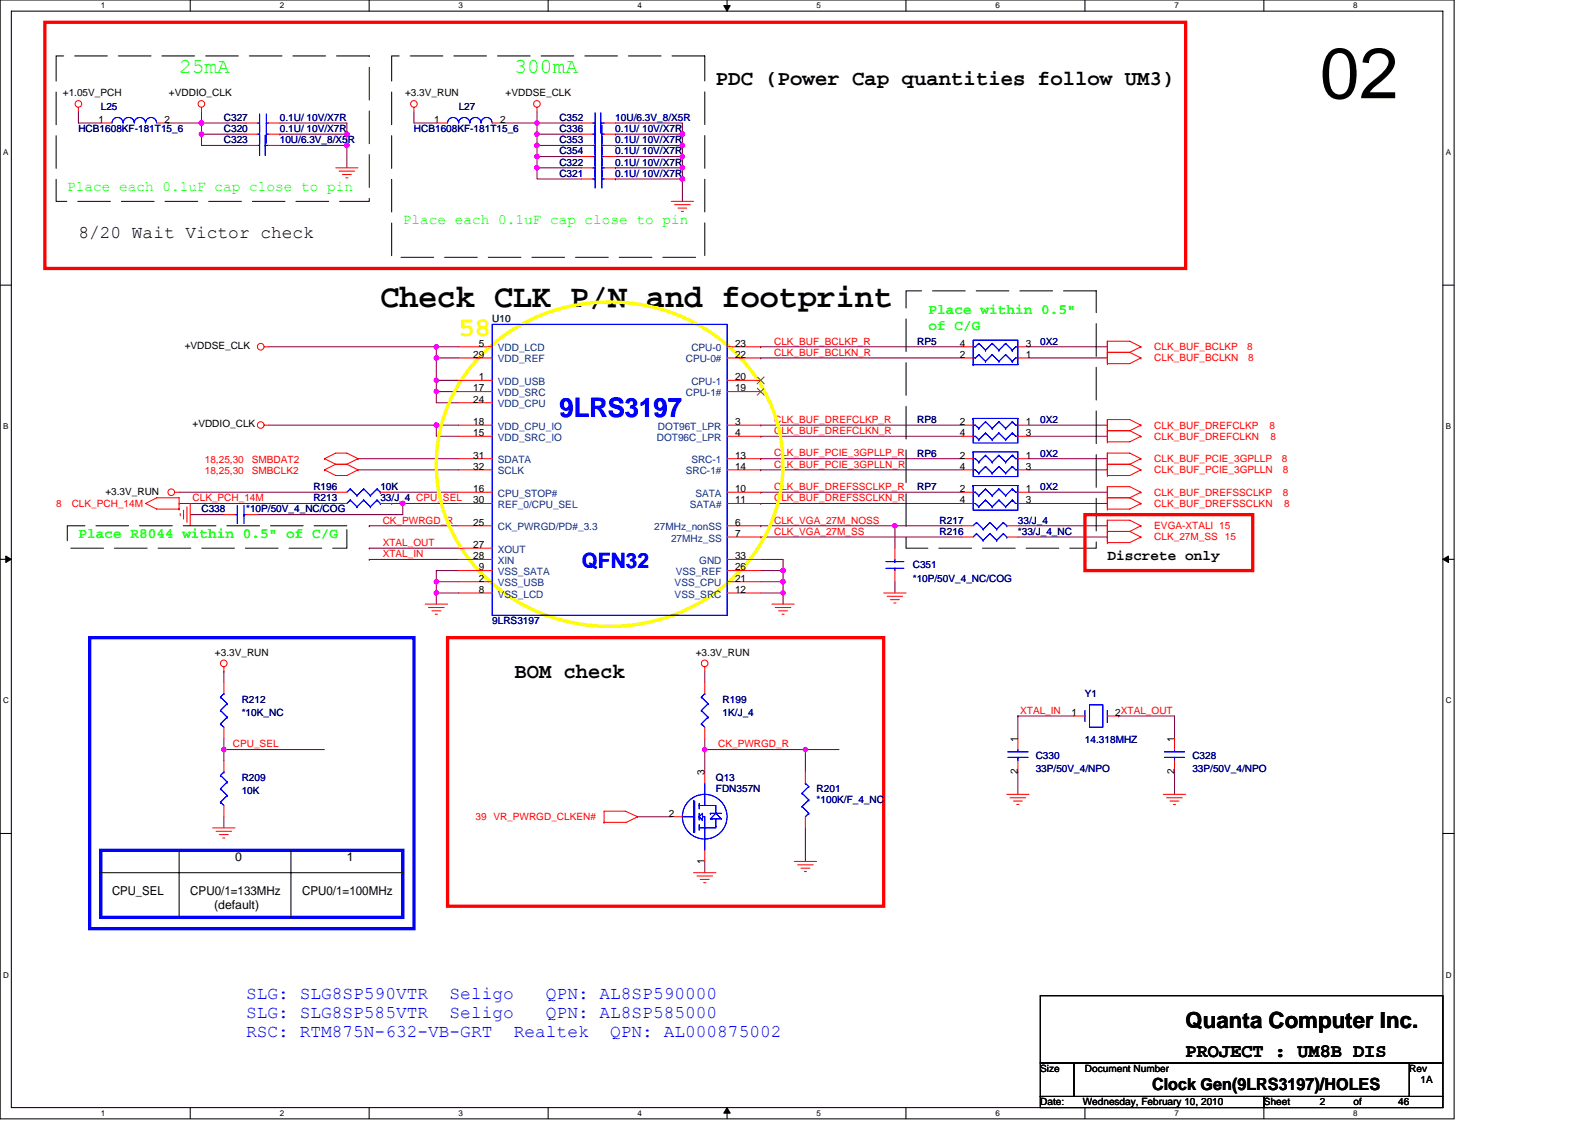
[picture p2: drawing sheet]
<svg xmlns="http://www.w3.org/2000/svg" width="297mm" height="210mm" viewBox="0 0 297 210" stroke-linecap="round" stroke-linejoin="round" font-family="sans-serif">
<path d="M0 0h270.8v208.3h-270.8zM2.1 2.1h266.6v204.1h-266.6z" fill="none" stroke="#000" stroke-width=".19"/>
<g fill="#fff">
<path d="M18.8 .2h.8v1.7h-.8z"/>
<path d="M18.8 206.4h.8v1.7h-.8z"/>
</g>
<path d="M35.4 0v2.1M35.4 206.2v2.1" fill="none" stroke="#000" stroke-width=".19"/>
<g fill="#fff">
<path d="M52.1 .2h.8v1.7h-.8z"/>
<path d="M52.1 206.4h.8v1.7h-.8z"/>
</g>
<path d="M68.7 0v2.1M68.7 206.2v2.1" fill="none" stroke="#000" stroke-width=".19"/>
<g fill="#fff">
<path d="M85.4 .2h.8v1.7h-.8z"/>
<path d="M85.4 206.4h.8v1.7h-.8z"/>
</g>
<path d="M102.1 0v2.1M102.1 206.2v2.1" fill="none" stroke="#000" stroke-width=".19"/>
<g fill="#fff">
<path d="M118.7 .2h.9v1.7h-.9z"/>
<path d="M118.7 206.4h.9v1.7h-.9z"/>
</g>
<path d="M135.4 0v2.1M135.4 206.2v2.1" fill="none" stroke="#000" stroke-width=".19"/>
<path d="M134.8 1h1.2l-.6 1.1zM135.4 206.2l.6 1h-1.2z" fill="#000" stroke="#000" stroke-width=".19"/>
<g fill="#fff">
<path d="M152.1 .2h.8v1.7h-.8z"/>
<path d="M152.1 206.4h.8v1.7h-.8z"/>
</g>
<path d="M168.7 0v2.1M168.7 206.2v2.1" fill="none" stroke="#000" stroke-width=".19"/>
<g fill="#fff">
<path d="M185.4 .2h.8v1.7h-.8z"/>
<path d="M185.4 206.4h.8v1.7h-.8z"/>
</g>
<path d="M202.1 0v2.1M202.1 206.2v2.1" fill="none" stroke="#000" stroke-width=".19"/>
<g fill="#fff">
<path d="M218.7 .2h.8v1.7h-.8z"/>
<path d="M218.7 206.4h.8v1.7h-.8z"/>
</g>
<path d="M235.4 0v2.1M235.4 206.2v2.1" fill="none" stroke="#000" stroke-width=".19"/>
<g fill="#fff">
<path d="M252 .2h.9v1.7h-.9z"/>
<path d="M252 206.4h.9v1.7h-.9z"/>
<path d="M.5 27.6h1.1v1.7h-1.1z"/>
<path d="M269.2 27.6h1v1.7h-1z"/>
<path d="M.6 78.6h1v1.7h-1z"/>
<path d="M269.2 78.6h1v1.7h-1z"/>
</g>
<path d="M0 53.1h2.1M268.7 53.1h2.1" fill="none" stroke="#000" stroke-width=".19"/>
<g fill="#fff">
<path d="M.6 129.6h1v1.7h-1z"/>
<path d="M269.2 129.6h1.1v1.7h-1.1z"/>
</g>
<path d="M0 104.1h2.1M268.7 104.1h2.1" fill="none" stroke="#000" stroke-width=".19"/>
<path d="M1.1 103.5l1 .6-1 .6zM268.7 104.1l1-.6v1.2z" fill="#000" stroke="#000" stroke-width=".19"/>
<g fill="#fff">
<path d="M.6 180.7h1v1.6h-1z"/>
<path d="M269.2 180.7h1.1v1.6h-1.1z"/>
</g>
<path d="M0 155.2h2.1M33.4 158.3v12.5M54.2 158.3v12.5M268.7 155.2h2.1M18.8 162.5h56.2M54.2 170.8h.1M193.7 197.9h6.3v6.2h-6.3zM193.7 185.4h75v12.5h-75zM200 197.9h62.5v6.2h-62.5zM262.5 197.9h6.2v6.2h-6.2zM193.7 204.1h41.7v2.1h-41.7zM235.4 204.1h33.3v2.1h-33.3z" fill="none" stroke="#000" stroke-width=".19"/>
<g fill="none" stroke="#800040" stroke-width=".19">
<path d="M14.6 20.8v2.1h4.2M31.3 22.9h.1M31.3 22.9h14.5M37.5 25h8.3M37.5 22.9h.1M37.5 22.9v4.2h8.3M37.5 25h.1M37.5 20.8v2.1M52.1 22.9h12.5v2.1M52.1 27.1h12.5M52.1 25h.1M52.1 25h12.5"/>
<path d="M64.6 25v2.1M64.6 27.1h.1M64.6 27.1v4.1M77.1 20.8v2.1h4.2M93.8 22.9h6.2v2.1M100 25h.1M100 20.8v2.1M100 27.1h.1M100 22.9h.1M100 25v2.1M100 29.1h.1M100 27.1v2"/>
<path d="M100 29.1v2.1h8.3M100 31.2v2.1h8.3M100 31.2h.1M100 22.9h8.3M100 25h8.3M100 27.1h8.3M100 29.1h8.3M114.6 22.9h12.5v2.1M114.6 25h.1M114.6 27.1h.1M114.6 29.1h12.5M114.6 31.2h.1"/>
<path d="M114.6 33.3h12.5v4.2M114.6 33.3h.1M114.6 25h12.5M114.6 27.1h12.5M114.6 31.2h12.5M127.1 25h.1M127.1 27.1v2M127.1 29.1h.1M127.1 31.2v2.1M127.1 25v2.1M127.1 29.1v2.1M50 64.6h31.3"/>
<path d="M50 79.1h31.3M81.3 64.6h.1M81.3 66.6h4.1M81.3 64.6h4.1M81.3 79.1h4.1M81.3 79.1v2.1h4.1M81.3 79.1h.1M81.3 72.9v2.1h4.1M81.3 70.8h.1M81.3 72.9h4.1M81.3 66.6v4.2M81.3 64.6v2"/>
<path d="M81.3 70.8v2.1M81.3 70.8h4.1M141.7 64.6h.1M141.7 66.6h.1M141.7 79.1h.1M141.7 64.6h37.5M141.7 66.6h37.5M141.7 79.1h37.5M191.6 79.1h14.6M191.6 64.6h14.6M191.6 66.6h14.6M33.4 91.6h29.1"/>
<path d="M33.4 93.7h.1M33.4 93.7h29.1M35.4 95.8h6.3M66.7 87.5h18.7M66.7 85.4h18.7M68.8 97.9h.1M68.8 97.9h16.6M72.9 91.6h12.5M72.9 93.7h.1M72.9 93.7h12.5M75 93.7h.1M75 93.7v2.1h-27.1"/>
<path d="M141.7 87.5h.1M141.7 85.4h.1M141.7 81.2h.1M141.7 91.6h.1M141.7 93.7h.1M141.7 100h.1M141.7 97.9h25v4.1M141.7 97.9h.1M141.7 87.5h37.5M141.7 85.4h37.5M141.7 81.2h37.5M141.7 91.6h37.5"/>
<path d="M141.7 93.7h37.5M141.7 100h37.5M166.7 97.9h.1M166.7 97.9h12.5M189.6 100h16.6M189.6 97.9h16.6M191.6 81.2h14.6M191.6 85.4h14.6M191.6 87.5h14.6M191.6 91.6h14.6M191.6 93.7h14.6M68.8 104.1h.1"/>
<path d="M68.8 102h.1M68.8 104.1h16.6M68.8 102h16.6M81.3 110.4h.1M81.3 110.4h4.1M81.3 108.3h.1M81.3 108.3h4.1M81.3 108.3v4.2M85.4 106.2h-4.1v2.1M141.7 104.1h4.1v2.1M141.7 106.2h4.1M141.7 108.3h4.1"/>
<path d="M141.7 110.4h4.1M145.8 110.4h.1M145.8 106.2h.1M145.8 108.3h.1M145.8 106.2v6.3M166.7 108.3v2.1M41.7 137.5v4.1M41.7 125v2M41.7 139.5h.1M41.7 139.5h18.7M131.3 125v2M131.3 137.5v2"/>
<path d="M131.3 139.5v4.2M131.3 139.5h.1M131.3 139.5h24.9M150 139.5h.1M150 139.5v4.2M189.6 133.3v4.2M189.6 133.3h.1M189.6 133.3h10.4M208.3 133.3h10.4v4.2M208.3 133.3h.1M41.7 152v2.1M118.7 152h6.3"/>
<path d="M150 154.1v6.3M189.6 143.7v4.2M218.7 143.7v4.2M131.3 160.4v2.1"/>
</g>
<g fill="#f0f" stroke="#f0f" stroke-width=".19">
<circle cx="166.6" cy="97.9" r=".4"/>
<circle cx="145.8" cy="110.4" r=".4"/>
<circle cx="145.8" cy="106.2" r=".41"/>
<circle cx="145.8" cy="108.3" r=".4"/>
<circle cx="81.3" cy="110.4" r=".4"/>
<circle cx="81.3" cy="108.3" r=".4"/>
<circle cx="81.3" cy="66.6" r=".4"/>
<circle cx="81.2" cy="64.5" r=".41"/>
<circle cx="37.5" cy="22.9" r=".41"/>
<circle cx="37.5" cy="25" r=".4"/>
<circle cx="64.6" cy="27" r=".41"/>
<circle cx="81.3" cy="79.1" r=".4"/>
<circle cx="81.3" cy="72.9" r=".4"/>
<circle cx="81.3" cy="70.8" r=".4"/>
<circle cx="100" cy="25" r=".4"/>
<circle cx="127.1" cy="25" r=".41"/>
<circle cx="127.1" cy="27" r=".41"/>
<circle cx="100" cy="27" r=".4"/>
<circle cx="100" cy="22.9" r=".41"/>
<circle cx="64.6" cy="25" r=".41"/>
<circle cx="41.7" cy="139.5" r=".4"/>
<circle cx="150" cy="139.5" r=".4"/>
<circle cx="100" cy="29.1" r=".4"/>
<circle cx="100" cy="31.2" r=".4"/>
<circle cx="127.1" cy="31.2" r=".41"/>
<circle cx="127.1" cy="33.3" r=".42"/>
<circle cx="127.1" cy="29.1" r=".41"/>
<circle cx="131.2" cy="139.5" r=".4"/>
<circle cx="75" cy="93.7" r=".41"/>
</g>
<g fill="none" stroke="#f00" stroke-width=".19">
<path d="M14.6 20v.8M37.5 20v.8M77.1 20v.8M100 20v.8M18.8 22.9h2.1M29.2 22.9h2.1M45.8 25h2.1M45.8 27.1h2.1M45.8 22.9h2.1M50 25h2.1M50 27.1h2.1M50 22.9h2.1"/>
<path d="M62.5 31.2h4.2M63.1 31.9h3M63.8 32.5h1.6M64.4 33.1h.4M81.3 22.9h2.1M91.7 22.9h2.1M108.3 25h2.1M108.3 27.1h2.1M108.3 29.1h2.1M108.3 31.2h2.1M108.3 22.9h2.1M108.3 33.3h2.1"/>
<path d="M112.5 25h2.1M112.5 27.1h2.1M112.5 29.1h2.1M112.5 31.2h2.1M112.5 22.9h2.1M112.5 33.3h2.1M125 37.5h4.2M125.6 38.1h2.9M126.3 38.7h1.6M126.9 39.3h.4M49.2 79.1h.8M49.2 64.6h.8"/>
<path d="M85.4 79.1h6.3M85.4 66.6h6.3M85.4 64.6h6.3M85.4 70.8h6.3M85.4 72.9h6.3M85.4 75h6.3M135.4 79.1h6.3M135.4 66.6h6.3M135.4 64.6h6.3M135.4 70.8h6.3M135.4 72.9h6.3M179.2 79.1h2"/>
<path d="M179.2 66.6h2M179.2 64.6h2M189.6 79.1h2M189.6 66.6h2M189.6 64.6h2M206.2 63.7v4.2M206.2 63.5h4.2l2.1 1.1M206.2 65.6h4.2M206.2 63.5h.1M206.2 65.6h.1M206.2 78.3v4.2M206.2 78.1h4.2l2.1 1"/>
<path d="M206.2 78.1h.1M206.2 63.5v1.9M206.2 65.6v1.9M206.2 78.1v1.9M210.4 65.6l2.1 1M212.5 64.6h.1M212.5 66.6h.1M212.5 66.6l-2.1 1.1h-4.2M212.5 79.1h.1M212.5 64.6l-2.1 1M212.5 79.1l-2.1 1.1M27.1 93.7l2.1-1h4.2v2.1h-4.2z"/>
<path d="M32.5 91.6h.9M33.4 94.8h.1M33.6 95.6v.4M34.2 95v1.6M34.8 94.3v3M35.4 93.7v4.2M41.7 95.8h2.1M45.8 95.8h2.1M60.4 87.5l2.1 1h2.1l2.1-1M60.4 87.5h.1M60.4 85.4l2.1-1.1h2.1l2.1 1.1M60.4 85.4h.1"/>
<path d="M60.4 85.4l2.1 1M62.5 86.4h2.1M62.5 86.4l-2.1 1.1M62.5 91.6h2.1M62.5 93.7h2.1M64.6 86.4l2.1 1.1M66.7 87.5h.1M66.7 85.4h.1M66.7 85.4l-2.1 1M70.8 91.6h2.1M70.8 93.7h2.1M85.4 97.9h6.3"/>
<path d="M85.4 81.2h6.3M85.4 91.6h6.3M85.4 93.7h6.3M85.4 85.4h6.3M85.4 87.5h6.3M135.4 97.9h6.3M135.4 81.2h6.3M135.4 91.6h6.3M135.4 93.7h6.3M135.4 100h6.3M135.4 85.4h6.3M135.4 87.5h6.3"/>
<path d="M179.2 97.9h2M179.2 81.2h2M179.2 91.6h2M179.2 93.7h2M179.2 100h2M179.2 85.4h2M179.2 87.5h2M187.5 97.9h2.1M187.5 100h2.1M189.6 81.2h2M189.6 91.6h2M189.6 93.7h2"/>
<path d="M189.6 85.4h2M189.6 87.5h2M206.2 80.2h4.2M206.2 80.2h.1M206.2 84.6v4.1M206.2 86.4h4.2M206.2 86.4h.1M206.2 84.3h4.2l2.1 1.1M206.2 84.3h.1M206.2 90.8v4.2M206.2 90.6h4.2l2.1 1M206.2 92.7h4.2"/>
<path d="M206.2 90.6h.1M206.2 92.7h.1M206.2 97v4.2M206.2 96.8h4.2l2.1 1.1M206.2 98.9h4.2M206.2 96.8h.1M206.2 98.9h.1M206.2 80.2v1.9M206.2 84.3v1.9M206.2 86.4v1.9M206.2 90.6v1.9M206.2 92.7v1.9"/>
<path d="M206.2 96.8v1.9M206.2 98.9v1.9M210.4 80.2l2.1 1M210.4 86.4l2.1 1.1M210.4 92.7l2.1 1M210.4 98.9l2.1 1.1M212.5 81.2h.1M212.5 81.2l-2.1 1.1h-4.2M212.5 87.5h.1M212.5 87.5l-2.1 1h-4.2M212.5 85.4h.1M212.5 91.6h.1"/>
<path d="M212.5 93.7h.1M212.5 93.7l-2.1 1.1h-4.2M212.5 97.9h.1M212.5 100h.1M212.5 100l-2.1 1h-4.2M212.5 85.4l-2.1 1M212.5 91.6l-2.1 1.1M212.5 97.9l-2.1 1M79.2 112.5h4.2M79.8 113.1h2.9M80.4 113.7h1.7M81 114.3h.5"/>
<path d="M85.4 108.3h6.3M85.4 110.4h6.3M85.4 106.2h6.3M85.4 102h6.3M85.4 104.1h6.3M135.4 108.3h6.3M135.4 110.4h6.3M135.4 106.2h6.3M135.4 104.1h6.3M143.7 112.5h4.2M144.4 113.1h2.9M145 113.7h1.7"/>
<path d="M145.6 114.3h.4M164.6 110.4h4.1M165.2 111h2.9M165.8 111.6h1.7M166.5 112.2h.4M166.7 102v2.1M166.7 106.2v2.1M41.7 125h.1M41.7 124.1v.9M41.7 127v2.1M41.7 135.4v2.1M131.3 124.1v.9"/>
<path d="M131.3 127v2.1M131.3 135.4v2.1M189.6 137.5v2M200 133.3h2.1M206.2 133.3h2.1M218.7 137.5v2M39.6 154.1h4.2M40.2 154.7h2.9M40.8 155.4h1.7M41.5 156h.4M41.7 141.6v2.1M41.7 149.9v2.1"/>
<path d="M112.5 153.1h.1M118.7 152l-2.2-1h-4v2.1M118.7 152l-2 1.1h-4.2M118.7 152h.1M125 152h2.1M131.3 143.7v2.1M131.3 158.3v2.1M150 143.7v2.1M150 152v2.1M187.5 147.9h4.1M188.1 148.5h2.9M188.7 149.1h1.7"/>
<path d="M189.4 149.8h.4M189.6 141.6v2.1M216.6 147.9h4.2M217.3 148.5h2.9M217.9 149.1h1.7M218.5 149.8h.4M218.7 141.6v2.1M129.2 162.5h4.1M129.8 163.1h2.9M130.4 163.7h1.7M131 164.3h.5M147.9 160.4h4.2"/>
<path d="M148.5 161h2.9M149.2 161.6h1.6M149.8 162.2h.4"/>
<circle cx="14.6" cy="19.3" r=".62"/>
<circle cx="37.5" cy="19.3" r=".62"/>
<circle cx="77.1" cy="19.3" r=".62"/>
<circle cx="100" cy="19.3" r=".62"/>
<circle cx="48.5" cy="64.5" r=".62"/>
<circle cx="48.6" cy="79.1" r=".62"/>
<circle cx="31.9" cy="91.6" r=".62"/>
<circle cx="41.7" cy="123.5" r=".62"/>
<circle cx="131.2" cy="123.5" r=".62"/>
</g>
<path d="M10.5 10.4h58.3v27.1h-58.3zM72.9 10.4h58.4v37.5h-58.4zM168.7 54.1h35.4v47.9h-35.4zM12.5 97.9h52.1v4.1h-52.1z" fill="none" stroke="#000" stroke-width=".19" stroke-dasharray="6.1 2"/>
<path d="M8.4 4.1h212.4v45.9h-212.4zM202.1 95.8h31.2v10.4h-31.2zM83.4 118.7h81.2v50h-81.2z" fill="none" stroke="#f00" stroke-width=".61"/>
<path d="M16.7 118.7h60.4v54.2h-60.4zM18.8 158.3h56.2v12.5h-56.2z" fill="none" stroke="#00f" stroke-width=".61"/>
<path d="M90 65.8a33.8 33.8 0 0 1 48.5 1.5 28.9 28.9 0 0 1-4.5 42.5 33.7 33.7 0 0 1-46.8-5.9 28.7 28.7 0 0 1 2.8-38.1z" fill="none" stroke="#ff0" stroke-width=".61"/>
<g fill="none" stroke="#00f" stroke-width=".19">
<path d="M20.9 22.9a1.03 1.03 0 0 1 1-1 1.03 1.03 0 0 1 1 1M22.9 22.9a1.03 1.03 0 0 1 1.1-1 1.03 1.03 0 0 1 1 1 1.05 1.05 0 0 1 1-1 1.05 1.05 0 0 1 1.1 1 1.04 1.04 0 0 1 1-1 1.04 1.04 0 0 1 1.1 1M47.9 25h.4M47.9 27.1h.4M47.9 22.9h.4M48.3 23.3v3.3M48.3 25.2v3.7M48.3 21.2v3.4M49.4 25.2v3.7M49.4 27.1h.1M49.4 27.1h.6M49.6 23.3v3.3"/>
<path d="M49.6 25h.1M49.6 21.2v3.4M49.6 22.9h.1M49.6 25h.4M49.6 22.9h.4M83.4 22.9a1.03 1.03 0 0 1 1-1 1.03 1.03 0 0 1 1 1M85.4 22.9a1.03 1.03 0 0 1 1.1-1 1.03 1.03 0 0 1 1 1 1.05 1.05 0 0 1 1-1 1.05 1.05 0 0 1 1.1 1 1.04 1.04 0 0 1 1-1 1.04 1.04 0 0 1 1 1M110.4 22.9h.4M110.4 25h.4M110.4 27.1h.4M110.4 29.1h.4M110.4 31.2h.4"/>
<path d="M110.4 33.3h.4M110.8 25.4v3.3M110.8 27.1h.1M110.8 27.5v3.3M110.8 29.1h.1M110.8 29.6v3.3M110.8 31.2h.1M110.8 23.3v3.3M110.8 25h.1M110.8 21v3.8M110.8 31.6v3.4M110.8 33.3h.1"/>
<path d="M111.9 21v3.8M111.9 22.9h.1M111.9 22.9h.6M112.1 27.1h.4M112.1 25.4v3.3M112.1 29.1h.4M112.1 27.5v3.3M112.1 31.2h.4M112.1 29.6v3.3M112.1 25h.4M112.1 23.3v3.3M112.1 33.3h.4"/>
<path d="M112.1 31.6v3.4M91.7 60.4h43.7v54.2h-43.7zM181.2 77.9h8.4v4.6h-8.4zM181.2 79.1h.4l.7 .7M181.2 77.9h.1M181.2 63.3h8.4v4.6h-8.4zM181.2 67.9h.1M182.3 79.8h.1M182.3 66h.1M182.3 66l-.7 .6h-.4M182.3 63.9h.1M182.3 63.9l-.7 .7h-.4"/>
<path d="M182.3 66l1.2 1.3M182.3 63.9l1.2 1.3M183.5 78.5h.1M183.5 67.3h.1M183.5 65.2h.1M183.5 78.5l1.3 1.3M183.5 78.5l-1.2 1.3M184.8 79.8h.1M184.8 66h.1M184.8 63.9h.1M184.8 66l1.2 1.3M184.8 66l-1.3 1.3"/>
<path d="M184.8 63.9l1.2 1.3M184.8 63.9l-1.3 1.3M186 78.5h.1M186 67.3h.1M186 65.2h.1M186 78.5l1.3 1.3M186 78.5l-1.2 1.3M187.3 79.8h.1M187.3 66h.1M187.3 63.9h.1M187.3 66l1.2 1.3M187.3 66l-1.3 1.3"/>
<path d="M187.3 63.9l1.2 1.3M187.3 63.9l-1.3 1.3M188.5 78.5h.1M188.5 78.5l.6 .6h.5M188.5 67.3h.1M188.5 65.2h.1M188.5 78.5l.2 .2M188.5 78.5l-1.2 1.3M188.7 67.1l-.2 .2M188.7 65l-.2 .2M189.6 66.6h-.5l-.6 .7M189.6 64.6h-.5l-.6 .6"/>
<path d="M43.8 95.8h.4M44.2 94.1v3.4M45.4 94.1v3.4M45.4 95.8h.1M45.4 95.8h.4M65.2 91h.1M65.2 93.1h.1M65.2 91l-.6 .6M65.2 91l1.3 1.3M65.2 93.1l-.6 .6M65.2 93.1l1.3 1.2M66.5 92.3h.1"/>
<path d="M66.5 94.3h.1M67.7 91h.1M67.7 93.1h.1M67.7 91l-1.2 1.3M67.7 91l1.3 1.3M67.7 93.1l-1.2 1.2M67.7 93.1l1.3 1.2M69 92.3h.1M69 94.3h.1M70.2 91h.1M70.2 93.1h.1M70.2 91l-1.2 1.3"/>
<path d="M70.2 91l.6 .6M70.2 93.1l-1.2 1.2M70.2 93.1l.6 .6M70.8 91.6h.1M70.8 93.7h.1M181.2 81.2h.4l.7 .7M181.2 90.4h8.4v4.6h-8.4zM181.2 91.6h.4l.7 .7M181.2 93.7h.4l.7 .6M181.2 90.4h.1M181.2 84.1h8.4v4.6h-8.4zM181.2 85.4h.4l.7 .6"/>
<path d="M181.2 87.5h.4l.7 .6M181.2 84.1h.1M181.9 97.3h.1M181.9 99.3h.1M181.9 97.3l-.7 .6M181.9 97.3l1.2 1.2M181.9 99.3l-.7 .7M181.9 99.3l1.2 1.3M182.3 81.9h.1M182.3 92.3h.1M182.3 94.3h.1M182.3 86h.1"/>
<path d="M182.3 88.1h.1M183.1 98.5h.1M183.5 80.6h.1M183.5 91h.1M183.5 93.1h.1M183.5 84.8h.1M183.5 86.8h.1M183.5 80.6l1.3 1.3M183.5 80.6l-1.2 1.3M183.5 91l1.3 1.3M183.5 91l-1.2 1.3M183.5 93.1l1.3 1.2"/>
<path d="M183.5 93.1l-1.2 1.2M183.5 84.8l1.3 1.2M183.5 84.8l-1.2 1.2M183.5 86.8l1.3 1.3M183.5 86.8l-1.2 1.3M184.4 97.3h.1M184.4 99.3h.1M184.4 97.3l-1.3 1.2M184.4 97.3l1.2 1.2M184.4 99.3l-1.3 1.3M184.4 99.3l1.2 1.3M184.8 81.9h.1"/>
<path d="M184.8 92.3h.1M184.8 94.3h.1M184.8 86h.1M184.8 88.1h.1M185.6 98.5h.1M186 80.6h.1M186 91h.1M186 93.1h.1M186 84.8h.1M186 86.8h.1M186 80.6l1.3 1.3M186 80.6l-1.2 1.3"/>
<path d="M186 91l1.3 1.3M186 91l-1.2 1.3M186 93.1l1.3 1.2M186 93.1l-1.2 1.2M186 84.8l1.3 1.2M186 84.8l-1.2 1.2M186 86.8l1.3 1.3M186 86.8l-1.2 1.3M186.9 97.3h.1M186.9 99.3h.1M186.9 97.3l-1.3 1.2M186.9 97.3l.6 .6"/>
<path d="M186.9 99.3l-1.3 1.3M186.9 99.3l.6 .7M187.3 81.9h.1M187.3 92.3h.1M187.3 94.3h.1M187.3 86h.1M187.3 88.1h.1M187.5 97.9h.1M187.5 100h.1M188.5 80.6h.1M188.5 80.6l.6 .6h.5M188.5 91h.1"/>
<path d="M188.5 93.1h.1M188.5 91l.6 .6h.5M188.5 93.1l.6 .6h.5M188.5 84.8h.1M188.5 86.8h.1M188.5 84.8l.6 .6h.5M188.5 86.8l.6 .7h.5M188.5 93.1l-1.2 1.2M188.5 80.6l.2 .2M188.5 80.6l-1.2 1.3M188.5 91l.2 .2M188.5 93.1l.2 .2"/>
<path d="M188.5 91l-1.2 1.3M188.5 84.8l.2 .2M188.5 86.8l.2 .3M188.5 84.8l-1.2 1.2M188.5 86.8l-1.2 1.3M165 104.5h3.3M165 105.8h3.3M166.7 105.8v.4M166.7 104.5h.1M166.7 104.1v.4M183.1 100.6h.1M185.6 100.6h.1"/>
<path d="M41.1 134.7h.1M41.1 132.2h.1M41.1 129.8h.1M41.1 134.7l.6 .7M41.1 132.2l1.2 1.3M41.1 129.8l1.2 1.2M41.7 129.1h.1M41.7 129.1l-.6 .7M42.3 133.5h.1M42.3 131h.1M42.3 133.5l-1.2 1.2M42.3 131l-1.2 1.2"/>
<path d="M130.6 134.7h.1M130.6 132.2h.1M130.6 129.8h.1M130.6 134.7l.7 .7M130.6 132.2l1.3 1.3M130.6 129.8l1.3 1.2M131.3 129.1h.1M131.3 129.1l-.7 .7M131.9 133.5h.1M131.9 131h.1M131.9 133.5l-1.3 1.2M131.9 131l-1.3 1.2"/>
<path d="M187.7 140h3.7M189.6 139.5v.5M202.1 132.2v2.1M202.9 131.2h2.5v4.2h-2.5zM206.2 134.3h.1M206.2 132.2v2.1M216.8 140h3.8M218.7 139.5v.5M41.1 149.3h.1M41.1 146.8h.1M41.1 144.3h.1M41.1 149.3l.6 .6"/>
<path d="M41.1 146.8l1.2 1.3M41.1 144.3l1.2 1.3M41.7 143.7h.1M41.7 143.7l-.6 .6M42.3 148.1h.1M42.3 145.6h.1M42.3 148.1l-1.2 1.2M42.3 145.6l-1.2 1.2M127.1 152h2.1M129.2 149.1h.2v5.9h-.2zM130.2 149.9h1.1M130.2 152h.1"/>
<path d="M130.2 152l.6-.6v.6M130.2 151.4v.6M130.2 152v.7M130.2 153.5v1M130.2 149.5v.4M130.2 149.9v.7M130.2 152l.4 .4M130.6 152.4h.1M130.8 152h.5v6.3M130.8 152v.7l-.2-.3M131.3 145.8v4.1M131.3 149.9h2v1.5"/>
<path d="M132.3 151.4h.1M132.3 151.4h1M133.3 152.4v1.7h-3.1M133.3 151.4l1.1 1h-1.9M133.3 151.4l-1 1h.4M133.3 151.4h1.1M149.4 150.2h.1M149.4 147.7h.1M149.4 150.2l1.2 1.2M149.4 147.7l1.2 1.2M150 145.8h.1M150 145.8l.6 .6"/>
<path d="M150.6 151.4h.1M150.6 148.9h.1M150.6 146.4h.1M150.6 151.4l-.6 .6M150.6 148.9l-1.2 1.3M150.6 146.4l-1.2 1.3M187.7 141h3.7M189.6 141h.1M189.6 141v.6M216.8 141h3.8M218.7 141h.1M218.7 141v.6"/>
<circle cx="131.2" cy="152" r="4.2"/>
</g>
<path d="M141 70.2l1.3 1.3M141 72.3l1.3 1.3M142.3 70.2l-1.3 1.3M142.3 72.3l-1.3 1.3" fill="none" stroke="#804000" stroke-width=".19"/>
<text font-size="13.3" x="245.8" y="18.3">02</text>
<text font-size="6" x="70.8" y="57.1">Check CLK P/N and footprint</text>
<text font-size="5" fill="#ff0" x="85.4" y="62.5">58</text>
<text font-size="5" fill="#00f" x="104.2" y="77.5">9LRS3197</text>
<text font-size="4.1" x="220.8" y="191.3">Quanta Computer Inc.</text>
<g font-size="3.9" fill="#0f0">
<text x="33.4" y="13.5">25mA</text>
<text x="95.8" y="13.5">300mA</text>
</g>
<g font-size="3.9">
<text x="133.3" y="15.8">PDC (Power Cap quantities follow UM3)</text>
<text x="95.8" y="126.2">BOM check</text>
</g>
<text font-size="3.9" fill="#00f" x="108.3" y="105.7">QFN32</text>
<text font-size="3.5" x="220.8" y="196.7">PROJECT : UM8B DIS</text>
<text font-size="3.3" x="14.6" y="44.3">8/20 Wait Victor check</text>
<g font-size="3.3" fill="#00f">
<text x="45.8" y="185.9">SLG: SLG8SP590VTR</text>
<text x="83.7" y="185.9">Seligo</text>
<text x="101.7" y="185.9">QPN: AL8SP590000</text>
<text x="45.8" y="189.5">SLG: SLG8SP585VTR</text>
<text x="83.7" y="189.5">Seligo</text>
<text x="101.7" y="189.5">QPN: AL8SP585000</text>
<text x="45.8" y="193.1">RSC: RTM875N-632-VB-GRT</text>
<text x="95.7" y="193.1">Realtek</text>
<text x="113.6" y="193.1">QPN: AL000875002</text>
</g>
<text font-size="3.1" x="214.6" y="202.8">Clock Gen(9LRS3197)/HOLES</text>
<g font-size="2.7" fill="#0f0">
<text x="12.5" y="35.5">Place each 0.1uF cap close to pin</text>
<text x="75" y="41.7">Place each 0.1uF cap close to pin</text>
<text x="172.9" y="58.5">Place within 0.5&quot;</text>
<text x="172.9" y="61.5">of C/G</text>
<text x="14.6" y="100.1">Place R8044 within 0.5&quot; of C/G</text>
</g>
<text font-size="2.7" x="206.2" y="104.3">Discrete only</text>
<g font-size="2.3">
<text x="43.8" y="160.3">0</text>
<text x="64.6" y="160.3">1</text>
<text x="20.9" y="166.6">CPU_SEL</text>
<text x="35.4" y="166.6">CPU0/1=133MHz</text>
<text x="56.3" y="166.6">CPU0/1=100MHz</text>
<text x="39.9" y="169.2">(default)</text>
</g>
<g font-size="1.9">
<text x="11.7" y="17.9">+1.05V_PCH</text>
<text x="31.5" y="17.9">+VDDIO_CLK</text>
<text x="75.4" y="17.9">+3.3V_RUN</text>
<text x="94.2" y="17.9">+VDDSE_CLK</text>
<text x="18.4" y="22.9">1</text>
<text x="30.6" y="22.9">2</text>
<text x="80.9" y="22.9">1</text>
<text x="93.1" y="22.9">2</text>
<text x="34.4" y="65">+VDDSE_CLK</text>
<text x="89.2" y="64.5">5</text>
<text x="136.9" y="64.5">23</text>
<text x="178.7" y="64.5">4</text>
<text x="191" y="64.5">3</text>
<text x="88.1" y="66.6">29</text>
<text x="89.2" y="70.8">1</text>
<text x="136.9" y="70.8">20</text>
<text x="136.9" y="66.6">22</text>
<text x="178.7" y="66.6">2</text>
<text x="191" y="66.6">1</text>
<text x="88.1" y="72.9">17</text>
<text x="88.1" y="75">24</text>
<text x="136.9" y="72.9">19</text>
<text x="35.9" y="79.6">+VDDIO_CLK</text>
<text x="88.1" y="79.1">18</text>
<text x="88.1" y="81.2">15</text>
<text x="136.9" y="81.2">4</text>
<text x="136.9" y="79.1">3</text>
<text x="178.7" y="79.1">2</text>
<text x="178.7" y="81.2">4</text>
<text x="191" y="79.1">1</text>
<text x="191" y="81.2">3</text>
<text x="88.1" y="87.4">32</text>
<text x="88.1" y="85.4">31</text>
<text x="136.9" y="85.4">13</text>
<text x="136.9" y="87.4">14</text>
<text x="178.7" y="85.4">2</text>
<text x="178.7" y="87.4">4</text>
<text x="191" y="85.4">1</text>
<text x="191" y="87.4">3</text>
<text x="19.6" y="92.1">+3.3V_RUN</text>
<text x="88.1" y="93.7">30</text>
<text x="88.1" y="91.6">16</text>
<text x="136.9" y="93.7">11</text>
<text x="136.9" y="91.6">10</text>
<text x="178.7" y="91.6">2</text>
<text x="178.7" y="93.7">4</text>
<text x="191" y="91.6">1</text>
<text x="191" y="93.7">3</text>
<text x="88.1" y="97.9">25</text>
<text x="136.9" y="97.9">6</text>
<text x="136.9" y="99.9">7</text>
<text x="88.1" y="102">27</text>
<text x="88.1" y="104.1">28</text>
<text x="89.2" y="106.2">9</text>
<text x="136.9" y="104.1">33</text>
<text x="136.9" y="106.2">26</text>
<text x="89.2" y="108.3">2</text>
<text x="89.2" y="110.4">8</text>
<text x="136.9" y="108.3">21</text>
<text x="136.9" y="110.4">12</text>
<text x="40" y="122">+3.3V_RUN</text>
<text x="129.6" y="122">+3.3V_RUN</text>
<text x="199.6" y="133.3">1</text>
<text x="207.7" y="133.3">2XTAL_OUT</text>
<text x="189.5" y="138.1" transform="rotate(-90 189.5 138.1)">1</text>
<text x="218.7" y="138.1" transform="rotate(-90 218.7 138.1)">1</text>
<text x="131.2" y="144.3" transform="rotate(-90 131.2 144.3)">3</text>
<text x="189.5" y="144.1" transform="rotate(-90 189.5 144.1)">2</text>
<text x="218.7" y="144.1" transform="rotate(-90 218.7 144.1)">2</text>
<text x="124.6" y="152">2</text>
<text x="131.2" y="160.8" transform="rotate(-90 131.2 160.8)">1</text>
<text x="193.7" y="199.5">Size</text>
<text x="202.1" y="199.5">Document Number</text>
<text x="262.5" y="199.5">Rev</text>
<text x="264.5" y="201.6">1A</text>
<text x="193.7" y="205.8">Date:</text>
<text x="201.7" y="205.8">Wednesday, February 10, 2010</text>
<text x="235.4" y="205.8">Sheet</text>
<text x="245.8" y="205.8">2</text>
<text x="252" y="205.8">of</text>
<text x="260.4" y="205.8">46</text>
</g>
<g font-size="1.9" fill="#000080">
<text x="18.8" y="20.4">L25</text>
<text x="41.7" y="22.5">C327</text>
<text x="52.1" y="22.5">0.1U/ 10V/X7R</text>
<text x="85.4" y="20.4">L27</text>
<text x="104.2" y="22.5">C352</text>
<text x="114.6" y="22.5">10U/6.3V_8/X5R</text>
<text x="14.6" y="24.6">HCB1608KF-181T15_6</text>
<text x="41.7" y="24.6">C320</text>
<text x="41.7" y="26.6">C323</text>
<text x="52.1" y="24.6">0.1U/ 10V/X7R</text>
<text x="52.1" y="26.6">10U/6.3V_8/X5R</text>
<text x="77.1" y="24.6">HCB1608KF-181T15_6</text>
<text x="104.2" y="26.6">C353</text>
<text x="104.2" y="28.7">C354</text>
<text x="104.2" y="24.6">C336</text>
<text x="114.6" y="26.6">0.1U/ 10V/X7R</text>
<text x="114.6" y="28.7">0.1U/ 10V/X7R</text>
<text x="114.6" y="24.6">0.1U/ 10V/X7R</text>
<text x="104.2" y="30.8">C322</text>
<text x="104.2" y="32.9">C321</text>
<text x="114.6" y="30.8">0.1U/ 10V/X7R</text>
<text x="114.6" y="32.9">0.1U/ 10V/X7R</text>
<text x="170.8" y="64.2">RP5</text>
<text x="193.7" y="64.2">0X2</text>
<text x="170.8" y="78.7">RP8</text>
<text x="193.7" y="78.7">0X2</text>
<text x="170.8" y="85">RP6</text>
<text x="193.7" y="85">0X2</text>
<text x="37.5" y="95.4">C338</text>
<text x="45.8" y="95.4">*10P/50V_4_NC/COG</text>
<text x="58.4" y="91.2">R196</text>
<text x="58.4" y="93.3">R213</text>
<text x="70.8" y="91.2">10K</text>
<text x="70.8" y="93.3">33/J_4 CPU_SEL</text>
<text x="170.8" y="91.2">RP7</text>
<text x="193.7" y="91.2">0X2</text>
<text x="175" y="97.5">R217</text>
<text x="175" y="99.5">R216</text>
<text x="189.6" y="97.5">33/J_4</text>
<text x="189.6" y="99.5">*33/J_4_NC</text>
<text x="170" y="105.8">C351</text>
<text x="170" y="108.3">*10P/50V_4_NC/COG</text>
<text x="91.7" y="116.2">9LRS3197</text>
<text x="45" y="130.8">R212</text>
<text x="134.6" y="130.8">R199</text>
<text x="202.1" y="129.8">Y1</text>
<text x="45" y="133.3">*10K_NC</text>
<text x="134.6" y="133.3">1K/J_4</text>
<text x="192.9" y="141.2">C330</text>
<text x="192.9" y="143.7">33P/50V_4/NPO</text>
<text x="202.1" y="138.3">14.318MHZ</text>
<text x="222.1" y="141.2">C328</text>
<text x="222.1" y="143.7">33P/50V_4/NPO</text>
<text x="45" y="145.4">R209</text>
<text x="45" y="147.9">10K</text>
<text x="133.3" y="145.4">Q13</text>
<text x="133.3" y="147.5">FDN357N</text>
<text x="152.1" y="147.5">R201</text>
<text x="152.1" y="149.5">*100K/F_4_NC</text>
</g>
<text font-size="1.9" fill="#004040" x="91.7" y="60">U10</text>
<g font-size="1.9" fill="#004080">
<text x="92.7" y="65.4">VDD_LCD</text>
<text x="128.8" y="65.4">CPU-0</text>
<text x="92.7" y="71.6">VDD_USB</text>
<text x="92.7" y="67.5">VDD_REF</text>
<text x="127.7" y="67.5">CPU-0#</text>
<text x="128.8" y="71.6">CPU-1</text>
<text x="92.7" y="73.7">VDD_SRC</text>
<text x="92.7" y="75.8">VDD_CPU</text>
<text x="127.7" y="73.7">CPU-1#</text>
<text x="92.7" y="80">VDD_CPU_IO</text>
<text x="92.7" y="82.1">VDD_SRC_IO</text>
<text x="122.3" y="82.1">DOT96C_LPR</text>
<text x="122.5" y="80">DOT96T_LPR</text>
<text x="92.7" y="88.3">SCLK</text>
<text x="92.7" y="86.2">SDATA</text>
<text x="127.7" y="88.3">SRC-1#</text>
<text x="128.8" y="86.2">SRC-1</text>
<text x="92.7" y="94.6">REF_0/CPU_SEL</text>
<text x="92.7" y="92.5">CPU_STOP#</text>
<text x="128.5" y="94.6">SATA#</text>
<text x="129.5" y="92.5">SATA</text>
<text x="92.7" y="98.7">CK_PWRGD/PD#_3.3</text>
<text x="121.9" y="98.7">27MHz_nonSS</text>
<text x="125" y="100.8">27MHz_SS</text>
<text x="92.7" y="102.9">XOUT</text>
<text x="92.7" y="105">XIN</text>
<text x="92.7" y="107.1">VSS_SATA</text>
<text x="125.9" y="107.1">VSS_REF</text>
<text x="130.2" y="105">GND</text>
<text x="92.7" y="109.1">VSS_USB</text>
<text x="92.7" y="111.2">VSS_LCD</text>
<text x="125.6" y="109.1">VSS_CPU</text>
<text x="125.6" y="111.2">VSS_SRC</text>
</g>
<g font-size="1.9" fill="#f00">
<text x="144.2" y="64.1">CLK_BUF_BCLKP_R</text>
<text x="215" y="65.2">CLK_BUF_BCLKP</text>
<text x="232.3" y="65.2">8</text>
<text x="144.2" y="66.2">CLK_BUF_BCLKN_R</text>
<text x="215" y="67.3">CLK_BUF_BCLKN</text>
<text x="232.5" y="67.3">8</text>
<text x="144.2" y="78.7">CLK_BUF_DREFCLKP_R</text>
<text x="144.2" y="80.8">CLK_BUF_DREFCLKN_R</text>
<text x="215" y="81.9">CLK_BUF_DREFCLKN</text>
<text x="215" y="79.8">CLK_BUF_DREFCLKP</text>
<text x="236.4" y="79.8">8</text>
<text x="236.6" y="81.9">8</text>
<text x="38.1" y="88.3">18,25,30</text>
<text x="38.1" y="86.2">18,25,30</text>
<text x="46.9" y="88.3">SMBCLK2</text>
<text x="46.9" y="86.2">SMBDAT2</text>
<text x="144.2" y="87">CLK_BUF_PCIE_3GPLLN_R</text>
<text x="144.2" y="85">CLK_BUF_PCIE_3GPLLP_R</text>
<text x="215" y="88.1">CLK_BUF_PCIE_3GPLLN</text>
<text x="215" y="86">CLK_BUF_PCIE_3GPLLP</text>
<text x="238.7" y="86">8</text>
<text x="238.9" y="88.1">8</text>
<text x="10.5" y="94.3">8</text>
<text x="13.4" y="94.3">CLK_PCH_14M</text>
<text x="35.9" y="93.3">CLK_PCH_14M</text>
<text x="144.2" y="91.2">CLK_BUF_DREFSSCLKP_R</text>
<text x="144.2" y="93.3">CLK_BUF_DREFSSCLKN_R</text>
<text x="215" y="92.3">CLK_BUF_DREFSSCLKP</text>
<text x="215" y="94.3">CLK_BUF_DREFSSCLKN</text>
<text x="238.9" y="92.3">8</text>
<text x="239.1" y="94.3">8</text>
<text x="71.3" y="101.6">XTAL_OUT</text>
<text x="71.3" y="97.5">CK_PWRGD_R</text>
<text x="144.2" y="99.5">CLK_VGA_27M_SS</text>
<text x="144.2" y="97.5">CLK_VGA_27M_NOSS</text>
<text x="215" y="98.5">EVGA-XTALI 15</text>
<text x="215" y="100.6">CLK_27M_SS 15</text>
<text x="71.3" y="103.7">XTAL_IN</text>
<text x="190" y="132.9">XTAL_IN</text>
<text x="43.4" y="139.1">CPU_SEL</text>
<text x="133.7" y="139.1">CK_PWRGD_R</text>
<text x="88.6" y="152.7">39 VR_PWRGD_CLKEN#</text>
</g>
<g font-size="1.5">
<text x="18.8" y="1.5">1</text>
<text x="52.1" y="1.5">2</text>
<text x="85.4" y="1.5">3</text>
<text x="118.7" y="1.5">4</text>
<text x="152.1" y="1.5">5</text>
<text x="185.4" y="1.5">6</text>
<text x="218.7" y="1.5">7</text>
<text x="252" y="1.5">8</text>
<text x=".6" y="28.9">A</text>
<text x="269.2" y="28.9">A</text>
<text x=".6" y="79.9">B</text>
<text x="269.2" y="79.9">B</text>
<text x=".6" y="131">C</text>
<text x="269.2" y="131">C</text>
<text x=".6" y="182">D</text>
<text x="269.2" y="182">D</text>
<text x="18.8" y="207.7">1</text>
<text x="52.1" y="207.7">2</text>
<text x="85.4" y="207.7">3</text>
<text x="118.7" y="207.7">4</text>
<text x="152.1" y="207.7">5</text>
<text x="185.4" y="207.7">6</text>
<text x="218.7" y="207.7">7</text>
<text x="252" y="207.7">8</text>
</g>
</svg>
